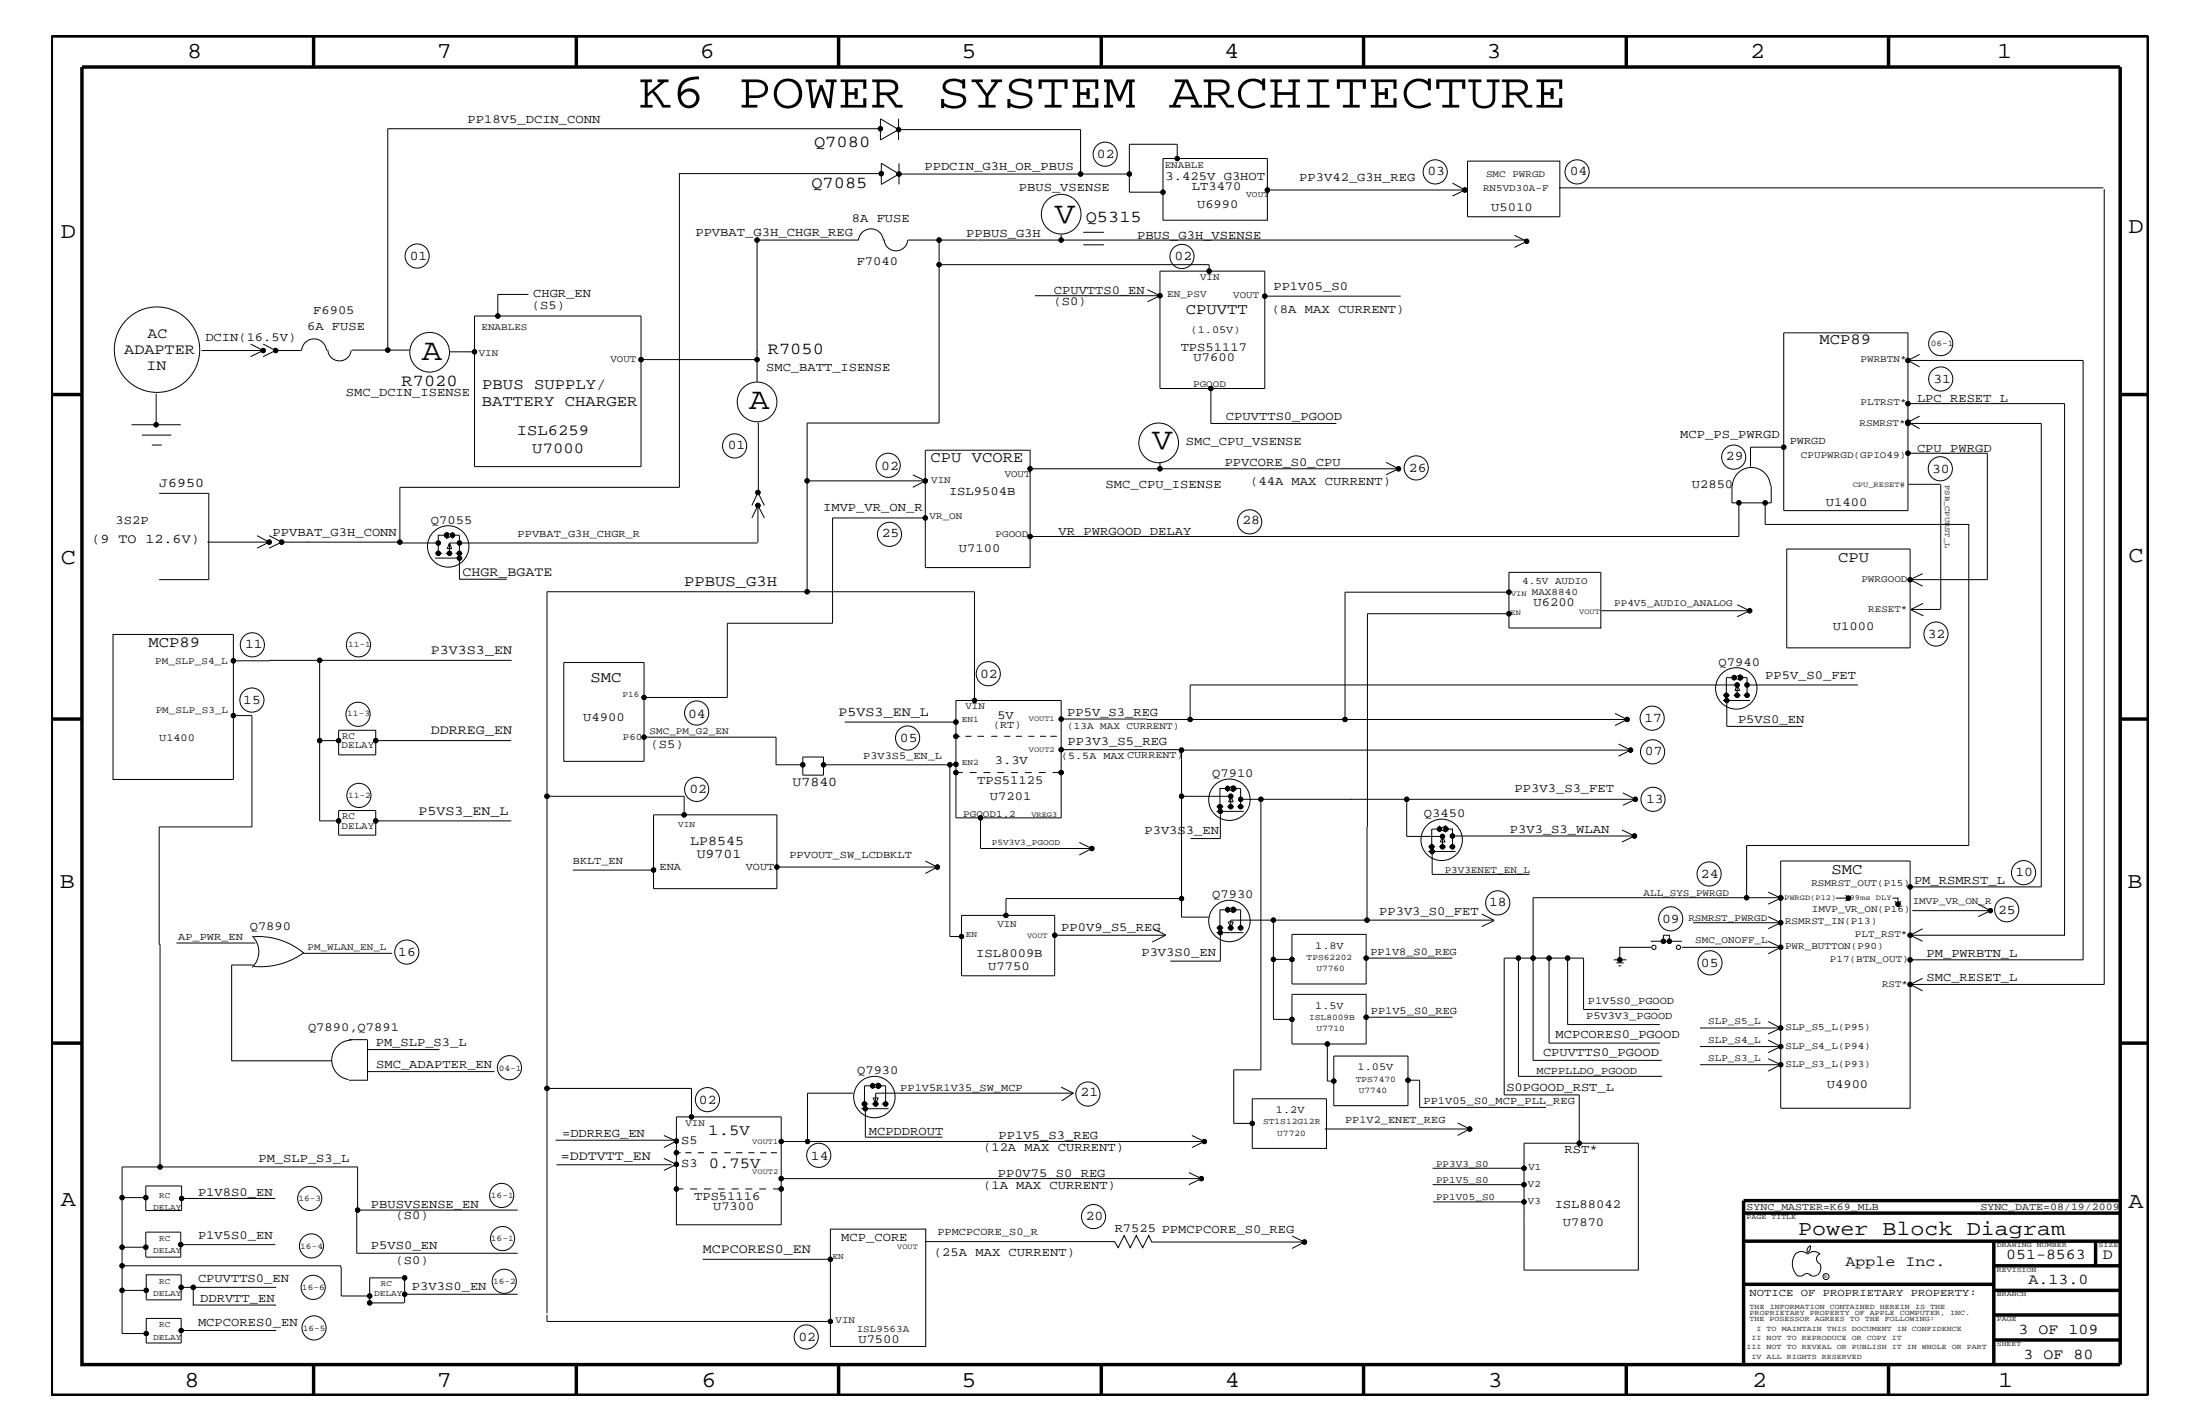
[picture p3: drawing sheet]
<svg xmlns="http://www.w3.org/2000/svg" width="432mm" height="279mm" viewBox="0 0 432 279" stroke-linecap="round" stroke-linejoin="round" font-family="sans-serif">
<g fill="none" stroke="#000" stroke-width=".68" stroke-linecap="butt">
<path d="M10.1 7.1h411.5v266.7h-411.5zM16.1 13.2h400v254.5h-400zM61.6 7.1v6.1M113.1 7.1v6.1M164.6 7.1v6.1M216.2 7.1v6.1M267.6 7.1v6.1M319.2 7.1v6.1M370.7 7.1v6.1M10.1 77.4h6M416.1 77.4h5.5M10.1 141.1h6"/>
<path d="M416.1 141.1h5.5M10.1 204.7h6M416.1 204.7h5.5M342.2 238h73.9M416.1 235.6h-73.9v32.1M342.2 243.5h73.9M342.2 252h49.1M391.3 243.5v24.2M391.3 258h24.8M391.3 253.2h24.8M391.3 248.4h24.8M411.3 243.5v4.9"/>
<path d="M61.6 267.7v6.1M113.1 267.7v6.1M164.6 267.7v6.1M216.2 268v5.8M267.6 267.7v6.1M319.2 267.7v6.1M370.7 267.7v6.1M391.3 262.9h24.8"/>
</g>
<g fill="none" stroke="#000" stroke-width=".2">
<path d="M133.4 34.1v61.5h-54.9v10.8h-18M172.8 25.3v2.2l3.6-2.1M173 32l3.4 2.1-3.4 2.1zM173 34.1h-39.7M176.4 23.3v2.1h35.7v8.7h9.6M176.4 25.4l-3.6-2.1v2h-96.7v43.4h-7M176.4 25.4v2.1M176.4 32v2.1h35.8M176.4 34.1v2.1M228.3 31.1h20.5v12.1h-20.5zM231.1 31.1v-2.8h-9.4v9.4h6.6M248.8 37.3h38.7l-2.4 1.2"/>
<path d="M285.1 35.9l2.4 1.3M288 31.6h18.2v10.9h-18.2zM306 36.9h106.8M413 37.1v156.1h-38.1M103.7 57.8h-6v4.2M168.5 47.1h-19.9v27.8M168.5 47.1a2.46 2.46 0 0 1 2.5-2.2 2.46 2.46 0 0 1 2.4 2.3M173.6 47a2.29 2.29 0 0 0 2.2 2.2 2.29 2.29 0 0 0 2.3-2.1M178.1 47.1h13.7M184.3 51.9h53v1.3M184.3 47.1v35.9h-25.9v33.1M203.1 58h24.6"/>
<path d="M208.3 46v1.1M212.6 45.6h4.1M212.6 48h4.1M225.2 56.8l2.5 1.2M227.7 53.2h20.5v23h-20.5zM227.7 58l-2.5 1.2M248.2 58.1h26.7M297.3 46.2l2.3 1.2v-.3h-107.7M299.6 47.4l-2.3 1.1M30.6 77.2v6.1h4.9M39.5 68.8h12.1M49.2 67.5l2.4 1.3"/>
<path d="M51.6 68.8l-2.4 1.2M51.6 67.5l2.5 1.3-2.5 1.2M53.9 68.8h5.3M59.2 68.7a2.46 2.46 0 0 1 2.5-2.2 2.46 2.46 0 0 1 2.4 2.3M64.3 68.6a2.29 2.29 0 0 0 2.3 2.2 2.29 2.29 0 0 0 2.3-2.1M76.1 68.7h4.2M88.3 69h4.8M125.8 70.6v-8.6h-32.7v29.6h32.7v-21h22.8M148.7 68.8l-.1 .1M237.7 76.2v6.9h24.6M374.5 70.7h34.4v117.6h-34v4.9M374.5 79.2h30.7v104.3h-30.3"/>
<path d="M374.5 70.7l2.3 1.3M374.5 70.7v12.4M376.8 69.5l-2.3 1.2v-5.4h-24.4v34.9h24.4v-11.3M25.8 83.3h4.8M27.9 85.4h5.7M29.8 87.3h2M31.2 96.8h9.8v16.9h-9.8M148.7 83h.1v13.6l-1.2 2.6M148.8 99.2v7.3M148.8 99.2l1.2 2.4M148.8 99.2l-1.2 2.4M148.8 96.6l1.2 2.6"/>
<path d="M158.4 94.3h23.2M179.2 93.2l2.4 1.1M181.6 94.3l-2.4 1.3M202.2 92v19.4h-20.6v-23.1h20.6v3.7h25.5M227.7 90.7v1.3M227.7 92h46.8M272 90.7l2.5 1.3M274.5 92l-2.5 1.2M339.9 95.3v3.4h6.6M340 95.3a3.7 3.7 0 0 1 3.7-3.6 3.7 3.7 0 0 1 3.8 3.6M341.3 98.7v6.6h-139.1M347.6 95.3v3.4h-1.1v4.2h39.9v63h-43.6v10.2"/>
<path d="M350.1 87.7h-6.5v3.9M374.5 83.1v5.8h15.6v24.8h-15.2v-6h-24.2v19.4h24.2v-13.4M374.5 83.1h26.1v90.9h-25.7M374.6 95h6.2M376.8 81.6l-2.3 1.2 2.3 1.3M380.9 95v24.6M40.7 106.4h12.1M50.5 105.1l2.3 1.3M52.8 105.1l2.5 1.3-2.5 1.2M52.8 106.4l-2.3 1.2M55.1 106.4h5.4M60.5 106.3v.1"/>
<path d="M78.5 106.4v.1h7.5v2.1M85.4 108.6h1.4M85.4 109.5h5.4M87.5 108.6h1.3M87.6 105v-.6l1.2 .6v.7M87.7 107.6h1M88.2 106.5h60.5M88.2 106.5v2.1M88.2 106.5l-.4 1.1M88.2 106.5l.4 1.1M88.8 105l-1.2 .7v-.7h-1.6v1.5M88.8 104.4v.6"/>
<path d="M88.8 105h1.4v3.6M89.4 108.6h1.4M90.2 109.5v4.2h9.3M181.6 101.6h-18.2v20.7h-20.7v14.5h-16.3v-6.8h-15.7v19.4h15.7v-4.8h25.9v5.5h5.3M296.2 116.2h-32.2v25h55.4M314.3 119.8h29.1M341 118.6l2.4 1.2M343.4 119.8l-2.4 1.2M375.1 119.7l2.4 1.1M377.4 112.6l-2.5 1.1 2.5 1.3M377.4 118.4l-2.3 1.2h5.7M22.2 124.5h23.6v28.4h-23.6z"/>
<path d="M62.7 129.6l-16.9 .1M100.4 129.6h-37.7v15.7M126.4 136.8v7.8M191.3 137.4v-21.3h-83.9v97.5M296.2 120.4v-8.1h18v10.9h-18v-2.8h-27.8l-.1 60.1h24.8M317 140l2.4 1.2M338.2 137.4h.7v5.1h14.8M338.8 136.4h.7M338.9 137.4h4.6M340.3 136.4h1.3M340.4 133l1.2 .5v-.5h1.3v1.4M340.4 132.4v1.1"/>
<path d="M341 134.4l.5 1.1h-1zM341 136.4v-2h-107.4v6.8h30.4M341.6 133v-.6l-1.2 .6h-1.6v3.4h-.6M342.2 136.4h1.3M364.7 134.4h-21.8v2M45.8 140.4h3.6v21.8h-18.2v23.1h.2v43.7h38.8v8.4M66.5 143.3h7.2v4.8h-7.2zM66.5 145.3h-3.8v15.8h3.8M66.5 159h7.2v4.9h-7.2zM73.7 145.3h26.6M107.4 156.2h26.9v3.7M157.6 148.5h4v3.6h-4z"/>
<path d="M161.6 150.1h24.8M165.8 141.7h21.8M188.5 144.5h-.9v5.5M189.5 144.5h1.2M191.9 144.5h1.2M194.6 144.5h1.1M197.1 144.5h1.2M199.4 144.5h1.2M201.8 144.5h1.2M204.1 144.5h1.2M206.2 144.5h1.2M208.3 141.1v-3.7h-20.7v7.1"/>
<path d="M231.9 156.2h9.7v2.1M231.9 147.2h88.1M233.6 141.2l-25.3-.1v6M238.8 158.3h1.3M238.8 159.2h5.3M239.5 159.2v5.3h-5.8M240.9 158.3h1.2M241 154.1v.6h-1.6v3.6M241 154.7v.7M241 154.7l1.1-.6v1.3zM241.6 156.2l.5 1.1h-1zM242.1 154.7h1.4v3.6"/>
<path d="M242.8 158.3h1.3M243.5 156.8h77.5M247.5 156.8v53.1h-5.4v10.5h3.7M265.3 156.7l-.1 .1M276.1 156.8v7.3h7v2M317.7 146l2.3 1.2-2.3 1.2M318.5 155.6l2.5 1.2-2.5 1.2M319.4 141.2l-2.4 1.2M73.7 161.1h26.6M112.4 170.7h15.9M152.5 170.1v-10.2h-24.2v14.5h24.2v-4.3h31.5M181.6 168.9l2.4 1.2"/>
<path d="M184 170.1l-2.4 1.3M188.7 179.6h18.3v11.9h-18.3zM192.4 160.5v6h21.9M211.8 165.3l2.5 1.2M214.3 166.5l-2.5 1.3M231.9 176.3h-34.5v3.3M237.2 179.9h-5.3v-32.8h-23.6v13.4h-20.7v-10.5h-1.2v33.8h2.3M241 178.5l1.1 .6v-.6h1.4v3.6M241 177.9v1.2M242.1 178.5v-.6l-1.1 .6h-1.6v3.6M280.3 166.1h1.4M280.3 167.1h5.4"/>
<path d="M281.1 167.1v4.5h19.1M282.4 166.1h1.4M282.5 162.7l1.3 .6v-.6h1.3v1.3h35.7M282.5 162v1.3M283.1 164.1l.5 1.1h-.9zM283.8 162.7v-.7l-1.3 .7h-1.5v3.4M284.4 166.1h1.3M285.1 164v2.1M290.8 179.4l2.4 1.1M318.3 162.8l2.5 1.2M320.8 164l-2.5 1.2M328.3 176.1l-.1 .1"/>
<path d="M342.8 176.1h6.7l-2.5 1.3M342.8 176.1h-41.9v32h25.2M347 175l2.5 1.2v4.8M347 179.9l2.5 1.1M349.5 176.1v-7.2h25.4v14.6M360.3 176.2h2.5M362.2 175.6l.6 .6-.6 .6M371.4 176.2h1.1v1.2M371.9 176.8l.6 .6 .6-.6M375.3 178.7h15.4M388.3 177.4l2.4 1.3M390.7 178.7l-2.4 1.2"/>
<path d="M34.6 185h15.5M49.5 183.7a4.3 4.3 0 0 1 0 6.1M49.8 183.8a13.8 13.8 0 0 1 9.8 3.2M49.8 189.3h-4.3v18.8h19.6M59.5 187.1h17.5M59.6 186.9a14.5 14.5 0 0 1-9.7 2.7M226.4 182.2l2.5 1.3h-21.9M228.6 183.6l-2.5 1.3M238.8 182.1h1.3M238.8 183h5.3M239.5 183v5.6h-9.8M240.9 182.1h1.2"/>
<path d="M241 180.9l.6 1.1M241.1 180.9h1l-.5 1.1M242.8 182.1h1.3M249.9 180.5v19.5h3.7M249.9 188.2h3.7M253.6 183.3h14.5v9.8h-14.5zM253.6 195.1h14.5v9.7h-14.5zM268.1 199.6h17M268.1 188h17M268.3 180.5h-26.7v1.6M293.3 180.6l-2.5 1.2M298 188v23.2h28.2"/>
<path d="M304 188v16.7h21.8M307.7 188v13h18.1M317.2 188.9h1.5M317.7 189.5h.5M317.9 188.3h1.3M324 185.9h-6.1v2.4h-1.2M324 184.7h2.5v-1.2h1.2v1.2M325.7 198.1h-14.9v-10.1h-15.6v26.8h14.8v9.5M326.5 184.7h3.6M330.1 185.9h19.4M332.3 181h17.2M347 184.7l2.5 1.2"/>
<path d="M349.5 181v20.7M349.5 185.9l-2.5 1.2M349.5 181l-2.5 1.2M377.4 194.4l-2.5-1.2v24.3h-25.4v-8.6M377.4 184.7l-2.5-1.2v4.8M377.4 192l-2.5 1.2M377.4 182.2l-2.5 1.3M68.5 204h3.6M69 204.1a3.9 3.9 0 0 0-3.9 3.6 3.9 3.9 0 0 0 3.3 4.1M72.1 204.1v7.8h-3.6M72.1 210.3h24.9M72.2 205.9h14.1"/>
<path d="M135.7 219.1v-5.5h-28.3v44.1M167.5 214.5h-9v9.5h77.9M169.1 216.6h1.3M169.1 217.5h5.3M169.8 217.5v5.6h15.2M171.1 216.6l.8 .1M171.3 212.5v.5l1.2-.5v.5h1.3v3.6M171.3 213l1.2 .6v-.6M171.3 213v.6M171.3 213h-1.6v3.6M171.4 215.4h1l-.5 1.1zM173.1 216.6h1.3"/>
<path d="M208.3 213.3l2.4 1.2-2.3 1.5M210.7 214.5h-38.8v2.1h.6M245.8 215.6h14.6v9.7h-14.6zM260.5 204.8v7.3h1.3M261.8 207.2h14.6v9.7h-14.6zM276.4 211.9h2.2v5.4h24.8M333.7 205.3h15.8M333.7 201.7h15.8M333.7 208.9h15.8M347 200.4l2.5 1.3v3.6M347 204.1l2.5 1.2M349.5 205.3v3.6l-2.5-1.2"/>
<path d="M349.5 205.3l-2.5 1.2M349.5 201.7l-2.5 1.2M349.5 208.9l-2.5 1.3M24 235v9.7h4.6M28.6 232.7h7v4.8h-7zM31.4 229h-7.4v6h4.6M35.6 235.1h18.4M101.6 237.4h-31.6v8.5h31.6M109.1 223.7h23.5M109.2 228.5h22.6M130.3 229.6l2.5-1.1v11.8h20.5v-9h82.5M130.3 225.2l2.5-1.3v2.3"/>
<path d="M130.3 222.8l2.5 1.1v-4.8h20.5v12.2M133.6 226.2h-.8v2.3l-2.5-1.2M134.5 226.2h1.2M137 226.2h1.2M139.6 226.2h1.2M142.2 226.2h1.2M144.4 226.2h1.3M146.9 226.2h1.2M149.2 226.2h1.3M151.3 226.2h1.2M153.3 224h5.2M233.3 230.1l2.5 1.2"/>
<path d="M233.9 222.8l2.5 1.2M235.8 231.3l-2.5 1.1M236.4 224l-2.5 1.2M260 221.5h28.5M281.2 229.2h17.9v3.2M281.2 232.4h17.9M281.3 235.8h17.8M286.1 220.3l2.4 1.2-2.4 1.3M299.1 229.2v-4.9h22.5v24.9h-22.5v-16.8M299.2 232.4h-.1M24 248.4v4.8h4.7v1.8h6.9v-2.4h18.6M24 248.4h42.9l.1 5.9h5.6"/>
<path d="M24 253.2v8.4h4.7M24 244.7v3.7M28.6 241.8h6.9v4.9h-6.9zM28.7 258.7h6.9v4.8h-6.9zM35.5 244.2h18.5M35.6 252.6v-2.5h-6.9v3.1M37.9 252.6v3.5h16.1v.1M72.5 255.6h6.8M79.4 250.7v4.9M79.4 253.9h22.2M79.4 250.7h-6.8v4.9M79.5 250.6l-.1 .1"/>
<path d="M107.4 258v1.3h55.6M137.9 247.1h25.1M163 241.2h18.7v23h-18.7zM181.6 243.6h37.2l.7 1.2 1.1-2.4 1.2 2.4 1.2-2.4 1.3 2.4 1.2-2.4 .6 1.3h29.9M253.6 242.5l2.4 1.2-2.4 1.3M352.3 246.1a1.69 1.69 0 0 1 2.5 0M352.4 246a3.3 3.3 0 0 0 .2 4.1M352.6 250.2l.7 .2 .7-.2M354 250.2l.7-.3 .7 .3M354.8 246.1a1.69 1.69 0 0 1 2.4 0M355.2 250.2l.7 .2 .7-.2M355.3 244.4v.3a1.18 1.18 0 0 1-.6 1.1"/>
<path d="M355.4 244.4a.99 .99 0 0 0-.6 1.4M357.2 246a1.04 1.04 0 0 0-.7 1 1.04 1.04 0 0 0 .7 1M357.3 248l.1 .7a2.11 2.11 0 0 1-.6 1.5M35.6 261.1h18.6"/>
<circle cx="172.8" cy="25.3" r=".42"/>
<circle cx="173" cy="34.1" r=".42"/>
<circle cx="176.4" cy="25.4" r=".42"/>
<circle cx="176.4" cy="34.1" r=".42"/>
<circle cx="212.1" cy="34.1" r=".42"/>
<circle cx="216.9" cy="30.3" r="2.37"/>
<circle cx="221.7" cy="34.1" r=".42"/>
<circle cx="228.3" cy="37.7" r=".42"/>
<circle cx="231.1" cy="31.1" r=".42"/>
<circle cx="248.8" cy="37.3" r=".42"/>
<circle cx="281.7" cy="33.7" r="2.37"/>
<circle cx="287.5" cy="37.3" r=".42"/>
<circle cx="309.5" cy="33.7" r="2.37"/>
<circle cx="81.9" cy="50.2" r="2.37"/>
<circle cx="148.6" cy="47.1" r=".42"/>
<circle cx="184.3" cy="47.1" r=".42"/>
<circle cx="184.3" cy="51.9" r=".42"/>
<circle cx="208.3" cy="42" r="3.9"/>
<circle cx="208.3" cy="47.1" r=".42"/>
<circle cx="227.7" cy="58" r=".42"/>
<circle cx="232" cy="50.3" r="2.37"/>
<circle cx="237.3" cy="53.2" r=".42"/>
<circle cx="248.2" cy="58.1" r=".42"/>
<circle cx="299.6" cy="47.4" r=".42"/>
<circle cx="30.8" cy="68.6" r="8.4"/>
<circle cx="51.6" cy="68.8" r=".42"/>
<circle cx="54.1" cy="68.8" r=".42"/>
<circle cx="76.1" cy="68.7" r=".42"/>
<circle cx="84.3" cy="69.1" r="3.9"/>
<circle cx="93.1" cy="69" r=".42"/>
<circle cx="97.7" cy="62" r=".42"/>
<circle cx="125.8" cy="70.6" r=".42"/>
<circle cx="148.6" cy="78.9" r="3.9"/>
<circle cx="148.6" cy="70.6" r=".42"/>
<circle cx="237.7" cy="76.2" r=".42"/>
<circle cx="374.5" cy="70.7" r=".42"/>
<circle cx="374.5" cy="79.2" r=".42"/>
<circle cx="380.9" cy="74.4" r="2.37"/>
<circle cx="380.9" cy="67.4" r="2.37"/>
<circle cx="30.6" cy="83.3" r=".42"/>
<circle cx="144.2" cy="87.5" r="2.37"/>
<circle cx="148.8" cy="99.2" r=".42"/>
<circle cx="148.8" cy="96.6" r=".42"/>
<circle cx="158.4" cy="94.3" r=".42"/>
<circle cx="174.3" cy="91.3" r="2.37"/>
<circle cx="181.6" cy="94.3" r=".42"/>
<circle cx="202.2" cy="92" r=".42"/>
<circle cx="227.4" cy="86.9" r="3.9"/>
<circle cx="227.7" cy="92" r=".42"/>
<circle cx="274.5" cy="92" r=".42"/>
<circle cx="278" cy="91.8" r="2.37"/>
<circle cx="340.3" cy="89.7" r="2.37"/>
<circle cx="341.3" cy="98.7" r=".42"/>
<circle cx="346.5" cy="98.7" r=".42"/>
<circle cx="350.1" cy="87.7" r=".42"/>
<circle cx="374.5" cy="83.1" r=".42"/>
<circle cx="374.5" cy="88.9" r=".42"/>
<circle cx="374.5" cy="82.8" r=".42"/>
<circle cx="380.8" cy="92" r="2.37"/>
<circle cx="52.8" cy="106.4" r=".42"/>
<circle cx="55.3" cy="106.4" r=".42"/>
<circle cx="78.5" cy="106.4" r=".42"/>
<circle cx="86" cy="108.6" r=".42"/>
<circle cx="86" cy="106.5" r=".42"/>
<circle cx="87.6" cy="105" r=".42"/>
<circle cx="88" cy="107.2" r="4.1"/>
<circle cx="88.2" cy="108.6" r=".42"/>
<circle cx="88.8" cy="105" r=".42"/>
<circle cx="90.2" cy="106.5" r=".42"/>
<circle cx="90.2" cy="108.6" r=".42"/>
<circle cx="90.2" cy="109.5" r=".42"/>
<circle cx="158.4" cy="116.1" r=".42"/>
<circle cx="174.6" cy="104.8" r="2.37"/>
<circle cx="181.6" cy="101.6" r=".42"/>
<circle cx="202.2" cy="105.3" r=".42"/>
<circle cx="245.3" cy="102.4" r="2.37"/>
<circle cx="296.2" cy="116.2" r=".42"/>
<circle cx="343.4" cy="119.8" r=".42"/>
<circle cx="374.9" cy="113.7" r=".42"/>
<circle cx="45.8" cy="129.7" r=".42"/>
<circle cx="49.4" cy="137.4" r="2.37"/>
<circle cx="49.5" cy="126.5" r="2.37"/>
<circle cx="62.7" cy="129.6" r=".42"/>
<circle cx="70.4" cy="126.5" r="2.37"/>
<circle cx="126.4" cy="136.8" r=".42"/>
<circle cx="136.7" cy="139.9" r="2.37"/>
<circle cx="191.3" cy="137.4" r=".42"/>
<circle cx="194" cy="132.2" r="2.37"/>
<circle cx="296.2" cy="120.4" r=".42"/>
<circle cx="338.8" cy="136.4" r=".42"/>
<circle cx="338.9" cy="137.4" r=".42"/>
<circle cx="340.4" cy="133" r=".42"/>
<circle cx="340.8" cy="135.1" r="4.1"/>
<circle cx="341" cy="136.4" r=".42"/>
<circle cx="341" cy="134.4" r=".42"/>
<circle cx="341.6" cy="133" r=".42"/>
<circle cx="342.9" cy="136.4" r=".42"/>
<circle cx="342.9" cy="134.4" r=".42"/>
<circle cx="380" cy="124.4" r="2.37"/>
<circle cx="45.8" cy="140.4" r=".42"/>
<circle cx="62.7" cy="145.3" r=".42"/>
<circle cx="66.5" cy="145.3" r=".42"/>
<circle cx="70.3" cy="140.2" r="2.37"/>
<circle cx="70.4" cy="156.1" r="2.37"/>
<circle cx="73.7" cy="145.3" r=".42"/>
<circle cx="107.4" cy="156.2" r=".42"/>
<circle cx="126.4" cy="144.6" r=".42"/>
<circle cx="134.3" cy="159.9" r=".42"/>
<circle cx="136.7" cy="154.9" r="2.37"/>
<circle cx="157.6" cy="150.1" r=".42"/>
<circle cx="161.6" cy="150.1" r=".42"/>
<circle cx="178.1" cy="144.8" r="2.37"/>
<circle cx="186.4" cy="150.1" r=".42"/>
<circle cx="187.6" cy="144.5" r=".42"/>
<circle cx="187.6" cy="151.6" r=".42"/>
<circle cx="187.6" cy="150" r=".42"/>
<circle cx="187.6" cy="141.7" r=".42"/>
<circle cx="208.3" cy="141.1" r=".42"/>
<circle cx="208.3" cy="147.1" r=".42"/>
<circle cx="208.3" cy="151.6" r=".42"/>
<circle cx="231.9" cy="156.2" r=".42"/>
<circle cx="231.9" cy="147.2" r=".42"/>
<circle cx="233.6" cy="141.2" r=".42"/>
<circle cx="239.4" cy="158.3" r=".42"/>
<circle cx="239.5" cy="159.2" r=".42"/>
<circle cx="241" cy="154.7" r=".42"/>
<circle cx="241.3" cy="156.9" r="4.1"/>
<circle cx="241.6" cy="158.3" r=".42"/>
<circle cx="241.6" cy="156.2" r=".42"/>
<circle cx="242.1" cy="154.7" r=".42"/>
<circle cx="243.5" cy="156.8" r=".42"/>
<circle cx="243.5" cy="158.3" r=".42"/>
<circle cx="247.5" cy="156.8" r=".42"/>
<circle cx="264" cy="141.2" r=".42"/>
<circle cx="276.1" cy="156.8" r=".42"/>
<circle cx="319.4" cy="141.2" r=".42"/>
<circle cx="320" cy="147.2" r=".42"/>
<circle cx="321" cy="156.8" r=".42"/>
<circle cx="324.3" cy="140.9" r="2.37"/>
<circle cx="324.4" cy="147.5" r="2.37"/>
<circle cx="324.4" cy="156.8" r="2.37"/>
<circle cx="66.5" cy="161.1" r=".42"/>
<circle cx="73.7" cy="161.1" r=".42"/>
<circle cx="128.3" cy="170.7" r=".42"/>
<circle cx="152.5" cy="170.1" r=".42"/>
<circle cx="184" cy="170.1" r=".42"/>
<circle cx="192.4" cy="160.5" r=".42"/>
<circle cx="197.4" cy="179.6" r=".42"/>
<circle cx="214.3" cy="166.5" r=".42"/>
<circle cx="231.9" cy="176.3" r=".42"/>
<circle cx="241" cy="178.5" r=".42"/>
<circle cx="242.1" cy="178.5" r=".42"/>
<circle cx="281" cy="166.1" r=".42"/>
<circle cx="281.1" cy="167.1" r=".42"/>
<circle cx="282.5" cy="162.7" r=".42"/>
<circle cx="283" cy="164.8" r="4.1"/>
<circle cx="283.1" cy="166.1" r=".42"/>
<circle cx="283.1" cy="164.1" r=".42"/>
<circle cx="283.8" cy="162.7" r=".42"/>
<circle cx="285.1" cy="166.1" r=".42"/>
<circle cx="285.1" cy="164" r=".42"/>
<circle cx="294" cy="177.2" r="2.37"/>
<circle cx="320.8" cy="164" r=".42"/>
<circle cx="335.4" cy="171.5" r="2.37"/>
<circle cx="342.8" cy="176.1" r=".42"/>
<circle cx="349.5" cy="176.2" r=".42"/>
<circle cx="349.5" cy="176.1" r=".42"/>
<circle cx="362.8" cy="176.2" r=".42"/>
<circle cx="372.5" cy="177.4" r=".42"/>
<circle cx="374.9" cy="174" r=".42"/>
<circle cx="390.7" cy="178.7" r=".42"/>
<circle cx="393.9" cy="178.5" r="2.37"/>
<circle cx="397.2" cy="171.2" r="2.37"/>
<circle cx="79.8" cy="186.8" r="2.37"/>
<circle cx="188.7" cy="183.8" r=".42"/>
<circle cx="207" cy="183.5" r=".42"/>
<circle cx="239.4" cy="182.1" r=".42"/>
<circle cx="239.5" cy="183" r=".42"/>
<circle cx="241.3" cy="180.7" r="4.1"/>
<circle cx="241.6" cy="182.1" r=".42"/>
<circle cx="243.5" cy="182.1" r=".42"/>
<circle cx="249.9" cy="180.5" r=".42"/>
<circle cx="249.9" cy="188.2" r=".42"/>
<circle cx="253.6" cy="188.2" r=".42"/>
<circle cx="268.1" cy="188" r=".42"/>
<circle cx="268.1" cy="199.6" r=".42"/>
<circle cx="268.3" cy="180.5" r=".42"/>
<circle cx="298" cy="188" r=".42"/>
<circle cx="300.9" cy="188" r=".42"/>
<circle cx="304" cy="188" r=".42"/>
<circle cx="307.7" cy="188" r=".42"/>
<circle cx="317.9" cy="188.3" r=".42"/>
<circle cx="324.6" cy="185.9" r=".42"/>
<circle cx="326.5" cy="184.7" r=".42"/>
<circle cx="327.7" cy="184.7" r=".42"/>
<circle cx="327.9" cy="180.3" r="2.37"/>
<circle cx="329.4" cy="185.9" r=".42"/>
<circle cx="335.6" cy="188.9" r="2.37"/>
<circle cx="349.5" cy="185.9" r=".42"/>
<circle cx="349.5" cy="181" r=".42"/>
<circle cx="374.9" cy="188.3" r=".42"/>
<circle cx="374.9" cy="193.2" r=".42"/>
<circle cx="374.9" cy="183.5" r=".42"/>
<circle cx="100" cy="209.5" r="2.37"/>
<circle cx="107.4" cy="213.6" r=".42"/>
<circle cx="135.7" cy="219.1" r=".42"/>
<circle cx="138.9" cy="215.8" r="2.37"/>
<circle cx="169.7" cy="216.6" r=".42"/>
<circle cx="169.8" cy="217.5" r=".42"/>
<circle cx="171.3" cy="213" r=".42"/>
<circle cx="171.6" cy="215.3" r="4.1"/>
<circle cx="171.9" cy="216.6" r=".42"/>
<circle cx="172.5" cy="213" r=".42"/>
<circle cx="173.8" cy="216.6" r=".42"/>
<circle cx="213.5" cy="214.7" r="2.37"/>
<circle cx="253.6" cy="200" r=".42"/>
<circle cx="260.5" cy="204.8" r=".42"/>
<circle cx="261.8" cy="212.1" r=".42"/>
<circle cx="276.4" cy="211.9" r=".42"/>
<circle cx="349.5" cy="201.7" r=".42"/>
<circle cx="349.5" cy="205.3" r=".42"/>
<circle cx="349.5" cy="208.9" r=".42"/>
<circle cx="24" cy="235" r=".42"/>
<circle cx="28.6" cy="235" r=".42"/>
<circle cx="31.4" cy="229" r=".42"/>
<circle cx="35.6" cy="235.1" r=".42"/>
<circle cx="60.8" cy="235.1" r="2.37"/>
<circle cx="70.2" cy="237.4" r=".42"/>
<circle cx="98.5" cy="234.6" r="2.37"/>
<circle cx="132.8" cy="226.2" r=".42"/>
<circle cx="132.8" cy="233.3" r=".42"/>
<circle cx="132.8" cy="228.5" r=".42"/>
<circle cx="132.8" cy="223.9" r=".42"/>
<circle cx="153.3" cy="231.3" r=".42"/>
<circle cx="153.3" cy="233.3" r=".42"/>
<circle cx="153.3" cy="224" r=".42"/>
<circle cx="158.5" cy="224" r=".42"/>
<circle cx="160.7" cy="226.7" r="2.37"/>
<circle cx="214.6" cy="238.7" r="2.37"/>
<circle cx="235.8" cy="231.3" r=".42"/>
<circle cx="236.4" cy="224" r=".42"/>
<circle cx="245.8" cy="220.4" r=".42"/>
<circle cx="288.5" cy="221.5" r=".42"/>
<circle cx="299.1" cy="232.4" r=".42"/>
<circle cx="299.1" cy="235.8" r=".42"/>
<circle cx="299.1" cy="229.2" r=".42"/>
<circle cx="310" cy="224.3" r=".42"/>
<circle cx="24" cy="244.7" r=".42"/>
<circle cx="24" cy="248.4" r=".42"/>
<circle cx="24" cy="253.2" r=".42"/>
<circle cx="28.6" cy="244.7" r=".42"/>
<circle cx="28.7" cy="253.2" r=".42"/>
<circle cx="35.5" cy="244.2" r=".42"/>
<circle cx="35.6" cy="252.6" r=".42"/>
<circle cx="37.9" cy="252.6" r=".42"/>
<circle cx="61.1" cy="244.5" r="2.37"/>
<circle cx="61.5" cy="252.6" r="2.37"/>
<circle cx="72.6" cy="254.3" r=".42"/>
<circle cx="72.6" cy="255.6" r=".42"/>
<circle cx="79.4" cy="250.7" r=".42"/>
<circle cx="79.4" cy="253.9" r=".42"/>
<circle cx="98.6" cy="243" r="2.37"/>
<circle cx="99" cy="251.4" r="2.37"/>
<circle cx="163" cy="247.1" r=".42"/>
<circle cx="163" cy="259.3" r=".42"/>
<circle cx="256" cy="243.7" r=".42"/>
<circle cx="358.4" cy="250.5" r=".59"/>
<circle cx="28.7" cy="261.6" r=".42"/>
<circle cx="35.6" cy="261.1" r=".42"/>
<circle cx="61.6" cy="260.5" r="2.37"/>
<circle cx="158.2" cy="262.3" r="2.37"/>
</g>
<path d="M187.6 151.6h20.7M132.8 233.3h20.5" fill="none" stroke="#000" stroke-width=".2" stroke-dasharray="1.4 1.4" stroke-linecap="butt"/>
<g fill="#000">
<circle cx="172.8" cy="25.3" r=".42"/>
<circle cx="173" cy="34.1" r=".42"/>
<circle cx="176.4" cy="25.4" r=".42"/>
<circle cx="176.4" cy="34.1" r=".42"/>
<circle cx="212.1" cy="34.1" r=".42"/>
<circle cx="221.7" cy="34.1" r=".42"/>
<circle cx="228.3" cy="37.7" r=".42"/>
<circle cx="231.1" cy="31.1" r=".42"/>
<circle cx="248.8" cy="37.3" r=".42"/>
<circle cx="287.5" cy="37.3" r=".42"/>
<circle cx="148.6" cy="47.1" r=".42"/>
<circle cx="184.3" cy="47.1" r=".42"/>
<circle cx="184.3" cy="51.9" r=".42"/>
<circle cx="208.3" cy="47.1" r=".42"/>
<circle cx="227.7" cy="58" r=".42"/>
<circle cx="237.3" cy="53.2" r=".42"/>
<circle cx="248.2" cy="58.1" r=".42"/>
<circle cx="299.6" cy="47.4" r=".42"/>
<circle cx="51.6" cy="68.8" r=".42"/>
<circle cx="54.1" cy="68.8" r=".42"/>
<circle cx="76.1" cy="68.7" r=".42"/>
<circle cx="93.1" cy="69" r=".42"/>
<circle cx="97.7" cy="62" r=".42"/>
<circle cx="125.8" cy="70.6" r=".42"/>
<circle cx="148.6" cy="70.6" r=".42"/>
<circle cx="237.7" cy="76.2" r=".42"/>
<circle cx="374.5" cy="70.7" r=".42"/>
<circle cx="374.5" cy="79.2" r=".42"/>
<circle cx="30.6" cy="83.3" r=".42"/>
<circle cx="148.8" cy="99.2" r=".42"/>
<circle cx="148.8" cy="96.6" r=".42"/>
<circle cx="158.4" cy="94.3" r=".42"/>
<circle cx="181.6" cy="94.3" r=".42"/>
<circle cx="202.2" cy="92" r=".42"/>
<circle cx="227.7" cy="92" r=".42"/>
<circle cx="274.5" cy="92" r=".42"/>
<circle cx="341.3" cy="98.7" r=".42"/>
<circle cx="346.5" cy="98.7" r=".42"/>
<circle cx="350.1" cy="87.7" r=".42"/>
<circle cx="374.5" cy="83.1" r=".42"/>
<circle cx="374.5" cy="88.9" r=".42"/>
<circle cx="374.5" cy="82.8" r=".42"/>
<circle cx="52.8" cy="106.4" r=".42"/>
<circle cx="55.3" cy="106.4" r=".42"/>
<circle cx="78.5" cy="106.4" r=".42"/>
<circle cx="86" cy="108.6" r=".42"/>
<circle cx="86" cy="106.5" r=".42"/>
<circle cx="87.6" cy="105" r=".42"/>
<circle cx="88.2" cy="108.6" r=".42"/>
<circle cx="88.8" cy="105" r=".42"/>
<circle cx="90.2" cy="106.5" r=".42"/>
<circle cx="90.2" cy="108.6" r=".42"/>
<circle cx="90.2" cy="109.5" r=".42"/>
<circle cx="158.4" cy="116.1" r=".42"/>
<circle cx="181.6" cy="101.6" r=".42"/>
<circle cx="202.2" cy="105.3" r=".42"/>
<circle cx="296.2" cy="116.2" r=".42"/>
<circle cx="343.4" cy="119.8" r=".42"/>
<circle cx="374.9" cy="113.7" r=".42"/>
<circle cx="45.8" cy="129.7" r=".42"/>
<circle cx="62.7" cy="129.6" r=".42"/>
<circle cx="126.4" cy="136.8" r=".42"/>
<circle cx="191.3" cy="137.4" r=".42"/>
<circle cx="296.2" cy="120.4" r=".42"/>
<circle cx="338.8" cy="136.4" r=".42"/>
<circle cx="338.9" cy="137.4" r=".42"/>
<circle cx="340.4" cy="133" r=".42"/>
<circle cx="341" cy="136.4" r=".42"/>
<circle cx="341" cy="134.4" r=".42"/>
<circle cx="341.6" cy="133" r=".42"/>
<circle cx="342.9" cy="136.4" r=".42"/>
<circle cx="342.9" cy="134.4" r=".42"/>
<circle cx="45.8" cy="140.4" r=".42"/>
<circle cx="62.7" cy="145.3" r=".42"/>
<circle cx="66.5" cy="145.3" r=".42"/>
<circle cx="73.7" cy="145.3" r=".42"/>
<circle cx="107.4" cy="156.2" r=".42"/>
<circle cx="126.4" cy="144.6" r=".42"/>
<circle cx="134.3" cy="159.9" r=".42"/>
<circle cx="157.6" cy="150.1" r=".42"/>
<circle cx="161.6" cy="150.1" r=".42"/>
<circle cx="186.4" cy="150.1" r=".42"/>
<circle cx="187.6" cy="144.5" r=".42"/>
<circle cx="187.6" cy="151.6" r=".42"/>
<circle cx="187.6" cy="150" r=".42"/>
<circle cx="187.6" cy="141.7" r=".42"/>
<circle cx="208.3" cy="141.1" r=".42"/>
<circle cx="208.3" cy="147.1" r=".42"/>
<circle cx="208.3" cy="151.6" r=".42"/>
<circle cx="231.9" cy="156.2" r=".42"/>
<circle cx="231.9" cy="147.2" r=".42"/>
<circle cx="233.6" cy="141.2" r=".42"/>
<circle cx="239.4" cy="158.3" r=".42"/>
<circle cx="239.5" cy="159.2" r=".42"/>
<circle cx="241" cy="154.7" r=".42"/>
<circle cx="241.6" cy="158.3" r=".42"/>
<circle cx="241.6" cy="156.2" r=".42"/>
<circle cx="242.1" cy="154.7" r=".42"/>
<circle cx="243.5" cy="156.8" r=".42"/>
<circle cx="243.5" cy="158.3" r=".42"/>
<circle cx="247.5" cy="156.8" r=".42"/>
<circle cx="264" cy="141.2" r=".42"/>
<circle cx="276.1" cy="156.8" r=".42"/>
<circle cx="319.4" cy="141.2" r=".42"/>
<circle cx="320" cy="147.2" r=".42"/>
<circle cx="321" cy="156.8" r=".42"/>
<circle cx="66.5" cy="161.1" r=".42"/>
<circle cx="73.7" cy="161.1" r=".42"/>
<circle cx="128.3" cy="170.7" r=".42"/>
<circle cx="152.5" cy="170.1" r=".42"/>
<circle cx="184" cy="170.1" r=".42"/>
<circle cx="192.4" cy="160.5" r=".42"/>
<circle cx="197.4" cy="179.6" r=".42"/>
<circle cx="214.3" cy="166.5" r=".42"/>
<circle cx="231.9" cy="176.3" r=".42"/>
<circle cx="241" cy="178.5" r=".42"/>
<circle cx="242.1" cy="178.5" r=".42"/>
<circle cx="281" cy="166.1" r=".42"/>
<circle cx="281.1" cy="167.1" r=".42"/>
<circle cx="282.5" cy="162.7" r=".42"/>
<circle cx="283.1" cy="166.1" r=".42"/>
<circle cx="283.1" cy="164.1" r=".42"/>
<circle cx="283.8" cy="162.7" r=".42"/>
<circle cx="285.1" cy="166.1" r=".42"/>
<circle cx="285.1" cy="164" r=".42"/>
<circle cx="320.8" cy="164" r=".42"/>
<circle cx="342.8" cy="176.1" r=".42"/>
<circle cx="349.5" cy="176.2" r=".42"/>
<circle cx="349.5" cy="176.1" r=".42"/>
<circle cx="362.8" cy="176.2" r=".42"/>
<circle cx="372.5" cy="177.4" r=".42"/>
<circle cx="374.9" cy="174" r=".42"/>
<circle cx="390.7" cy="178.7" r=".42"/>
<circle cx="188.7" cy="183.8" r=".42"/>
<circle cx="207" cy="183.5" r=".42"/>
<circle cx="239.4" cy="182.1" r=".42"/>
<circle cx="239.5" cy="183" r=".42"/>
<circle cx="241.6" cy="182.1" r=".42"/>
<circle cx="243.5" cy="182.1" r=".42"/>
<circle cx="249.9" cy="180.5" r=".42"/>
<circle cx="249.9" cy="188.2" r=".42"/>
<circle cx="253.6" cy="188.2" r=".42"/>
<circle cx="268.1" cy="188" r=".42"/>
<circle cx="268.1" cy="199.6" r=".42"/>
<circle cx="268.3" cy="180.5" r=".42"/>
<circle cx="298" cy="188" r=".42"/>
<circle cx="300.9" cy="188" r=".42"/>
<circle cx="304" cy="188" r=".42"/>
<circle cx="307.7" cy="188" r=".42"/>
<circle cx="317.9" cy="188.3" r=".42"/>
<circle cx="326.5" cy="184.7" r=".42"/>
<circle cx="327.7" cy="184.7" r=".42"/>
<circle cx="349.5" cy="185.9" r=".42"/>
<circle cx="349.5" cy="181" r=".42"/>
<circle cx="374.9" cy="188.3" r=".42"/>
<circle cx="374.9" cy="193.2" r=".42"/>
<circle cx="374.9" cy="183.5" r=".42"/>
<circle cx="107.4" cy="213.6" r=".42"/>
<circle cx="135.7" cy="219.1" r=".42"/>
<circle cx="169.7" cy="216.6" r=".42"/>
<circle cx="169.8" cy="217.5" r=".42"/>
<circle cx="171.3" cy="213" r=".42"/>
<circle cx="171.9" cy="216.6" r=".42"/>
<circle cx="172.5" cy="213" r=".42"/>
<circle cx="173.8" cy="216.6" r=".42"/>
<circle cx="253.6" cy="200" r=".42"/>
<circle cx="260.5" cy="204.8" r=".42"/>
<circle cx="261.8" cy="212.1" r=".42"/>
<circle cx="276.4" cy="211.9" r=".42"/>
<circle cx="349.5" cy="201.7" r=".42"/>
<circle cx="349.5" cy="205.3" r=".42"/>
<circle cx="349.5" cy="208.9" r=".42"/>
<circle cx="24" cy="235" r=".42"/>
<circle cx="28.6" cy="235" r=".42"/>
<circle cx="31.4" cy="229" r=".42"/>
<circle cx="35.6" cy="235.1" r=".42"/>
<circle cx="70.2" cy="237.4" r=".42"/>
<circle cx="132.8" cy="226.2" r=".42"/>
<circle cx="132.8" cy="233.3" r=".42"/>
<circle cx="132.8" cy="228.5" r=".42"/>
<circle cx="132.8" cy="223.9" r=".42"/>
<circle cx="153.3" cy="231.3" r=".42"/>
<circle cx="153.3" cy="233.3" r=".42"/>
<circle cx="153.3" cy="224" r=".42"/>
<circle cx="158.5" cy="224" r=".42"/>
<circle cx="235.8" cy="231.3" r=".42"/>
<circle cx="236.4" cy="224" r=".42"/>
<circle cx="245.8" cy="220.4" r=".42"/>
<circle cx="288.5" cy="221.5" r=".42"/>
<circle cx="299.1" cy="232.4" r=".42"/>
<circle cx="299.1" cy="235.8" r=".42"/>
<circle cx="299.1" cy="229.2" r=".42"/>
<circle cx="310" cy="224.3" r=".42"/>
<circle cx="24" cy="244.7" r=".42"/>
<circle cx="24" cy="248.4" r=".42"/>
<circle cx="24" cy="253.2" r=".42"/>
<circle cx="28.6" cy="244.7" r=".42"/>
<circle cx="28.7" cy="253.2" r=".42"/>
<circle cx="35.5" cy="244.2" r=".42"/>
<circle cx="35.6" cy="252.6" r=".42"/>
<circle cx="37.9" cy="252.6" r=".42"/>
<circle cx="72.6" cy="254.3" r=".42"/>
<circle cx="72.6" cy="255.6" r=".42"/>
<circle cx="79.4" cy="250.7" r=".42"/>
<circle cx="79.4" cy="253.9" r=".42"/>
<circle cx="163" cy="247.1" r=".42"/>
<circle cx="163" cy="259.3" r=".42"/>
<circle cx="256" cy="243.7" r=".42"/>
<circle cx="28.7" cy="261.6" r=".42"/>
<circle cx="35.6" cy="261.1" r=".42"/>
</g>
<text font-size="9.8" x="125.4" y="21.1">K6 POWER SYSTEM ARCHITECTURE</text>
<g font-size="6">
<text x="207" y="43.8">V</text>
<text x="82.8" y="70.6">A</text>
<text x="147.1" y="80.3">A</text>
<text x="226.1" y="88.1">V</text>
</g>
<g font-size="4.5">
<text x="36.7" y="11.5">8</text>
<text x="85.8" y="11.5">7</text>
<text x="137.3" y="11.5">6</text>
<text x="188.7" y="11.5">5</text>
<text x="240.3" y="11.5">4</text>
<text x="291.8" y="11.5">3</text>
<text x="343.5" y="11.5">2</text>
<text x="392" y="11.5">1</text>
<text x="11.9" y="46.8">D</text>
<text x="417.7" y="45.7">D</text>
<text x="11.9" y="110.6">C</text>
<text x="417.7" y="110.3">C</text>
<text x="11.8" y="174.3">B</text>
<text x="417.6" y="174.2">B</text>
<text x="11.9" y="236.7">A</text>
<text x="417.7" y="237.1">A</text>
<text x="36.2" y="272.1">8</text>
<text x="85.8" y="272.1">7</text>
<text x="137.7" y="272.1">6</text>
<text x="188.7" y="272.1">5</text>
<text x="240.4" y="272.1">4</text>
<text x="292" y="272.1">3</text>
<text x="343.9" y="272.1">2</text>
<text x="392.2" y="272.1">1</text>
</g>
<text font-size="4.1" x="352.9" y="242.3">Power Block Diagram</text>
<g font-size="3.3">
<text x="159.8" y="28.9">Q7080</text>
<text x="159.3" y="36.9">Q7085</text>
<text x="213.1" y="43.5">Q5315</text>
<text x="150.7" y="69.5">R7050</text>
<text x="78.8" y="75.8">R7020</text>
</g>
<g font-size="3">
<text x="232.7" y="61.7">CPUVTT</text>
<text x="24.4" y="69.4">ADAPTER</text>
<text x="29" y="66.3">AC</text>
<text x="357.1" y="67.6">MCP89</text>
<text x="28.8" y="72.7">IN</text>
<text x="94.7" y="76.2">PBUS SUPPLY/</text>
<text x="94.6" y="79.7">BATTERY CHARGER</text>
<text x="101.4" y="85.4">ISL6259</text>
<text x="104.5" y="88.8">U7000</text>
<text x="182.6" y="90.7">CPU VCORE</text>
<text x="360.8" y="110.3">CPU</text>
<text x="134.3" y="114.9">PPBUS_G3H</text>
<text x="29.1" y="126.9">MCP89</text>
<text x="115.9" y="133.9">SMC</text>
<text x="359.5" y="171.6">SMC</text>
<text x="139" y="222.8">1.5V</text>
<text x="139.1" y="229.2">0.75V</text>
<text x="362.2" y="248.4">Apple Inc.</text>
<text x="393.7" y="247.1">051-8563</text>
<text x="398.1" y="252">A.13.0</text>
<text x="412.7" y="247.1">D</text>
<text x="396.2" y="261.6">3 OF 109</text>
<text x="397.2" y="266.6">3 OF 80</text>
</g>
<g font-size="2.6">
<text x="215.3" y="31">02</text>
<text x="280.2" y="34.4">03</text>
<text x="308.1" y="34.4">04</text>
<text x="80.4" y="51.1">01</text>
<text x="230.5" y="51">02</text>
<text x="379.5" y="75.1">31</text>
<text x="142.8" y="88.2">01</text>
<text x="31.2" y="95.6">J6950</text>
<text x="173" y="92.1">02</text>
<text x="276.5" y="92.7">26</text>
<text x="338.8" y="90.3">29</text>
<text x="379.2" y="92.8">30</text>
<text x="17.9" y="106.5">(9 TO 12.6V)</text>
<text x="173.1" y="105.4">25</text>
<text x="243.8" y="102.7">28</text>
<text x="90.8" y="113.1">CHGR_BGATE</text>
<text x="378.4" y="125.3">32</text>
<text x="48.1" y="127.1">11</text>
<text x="84.6" y="128.3">P3V3S3_EN</text>
<text x="192.4" y="133">02</text>
<text x="47.8" y="138">15</text>
<text x="135" y="140.8">04</text>
<text x="164.6" y="140.4">P5VS3_EN_L</text>
<text x="322.7" y="141.6">17</text>
<text x="84.6" y="144">DDRREG_EN</text>
<text x="176.6" y="145.6">05</text>
<text x="322.8" y="148.2">07</text>
<text x="135.3" y="155.6">02</text>
<text x="155.5" y="154.1">U7840</text>
<text x="82.1" y="159.9">P5VS3_EN_L</text>
<text x="323.1" y="157.6">13</text>
<text x="135.5" y="165.9">LP8545</text>
<text x="136.7" y="168.3">U9701</text>
<text x="333.8" y="172.2">24</text>
<text x="395.6" y="171.8">10</text>
<text x="292.3" y="177.8">18</text>
<text x="392.2" y="179.3">25</text>
<text x="326.2" y="181">09</text>
<text x="78.1" y="187.6">16</text>
<text x="333.8" y="189.7">05</text>
<text x="212.1" y="215.1">21</text>
<text x="137.2" y="216.7">02</text>
<text x="110.1" y="227.7">=DDTVTT_EN</text>
<text x="159.2" y="227.5">14</text>
<text x="213.1" y="239.4">20</text>
<text x="137.9" y="245.9">MCPCORES0_EN</text>
<text x="156.7" y="263.1">02</text>
</g>
<g font-size="2.5">
<text x="91.8" y="24.1">PP18V5_DCIN_CONN</text>
<text x="181.4" y="33.3">PPDCIN_G3H_OR_PBUS</text>
<text x="228.8" y="35.2">3.425V G3HOT</text>
<text x="255" y="35.5">PP3V42_G3H_REG</text>
<text x="200" y="37.5">PBUS_VSENSE</text>
<text x="233.9" y="37.3">LT3470</text>
<text x="234.9" y="40.8">U6990</text>
<text x="292.7" y="41.4">U5010</text>
<text x="136.5" y="46.3">PPVBAT_G3H_CHGR_REG</text>
<text x="167.2" y="43.5">8A FUSE</text>
<text x="189.7" y="46.6">PPBUS_G3H</text>
<text x="223.2" y="46.8">PBUS_G3H_VSENSE</text>
<text x="168.1" y="51.9">F7040</text>
<text x="104.6" y="58.2">CHGR_EN</text>
<text x="206.8" y="59.8">(S0)</text>
<text x="206.8" y="57.7">CPUVTTS0_EN</text>
<text x="249.9" y="56.9">PP1V05_S0</text>
<text x="60.3" y="64.8">6A FUSE</text>
<text x="61.5" y="61.7">F6905</text>
<text x="104.4" y="60.6">(S5)</text>
<text x="249.6" y="61.5">(8A MAX CURRENT)</text>
<text x="40.3" y="66.8">DCIN(16.5V)</text>
<text x="231.7" y="68.9">TPS51117</text>
<text x="234.3" y="70.9">U7600</text>
<text x="67.9" y="77.7">SMC_DCIN_ISENSE</text>
<text x="150.4" y="72.8">SMC_BATT_ISENSE</text>
<text x="240.6" y="82.5">CPUVTTS0_PGOOD</text>
<text x="376.3" y="78.9">LPC_RESET_L</text>
<text x="232.7" y="87.2">SMC_CPU_VSENSE</text>
<text x="329.8" y="85.9">MCP_PS_PWRGD</text>
<text x="376.3" y="88.6">CPU_PWRGD</text>
<text x="217" y="95.7">SMC_CPU_ISENSE</text>
<text x="240.4" y="91.5">PPVCORE_S0_CPU</text>
<text x="245.4" y="95.1">(44A MAX CURRENT)</text>
<text x="332.1" y="95.7">U2850</text>
<text x="161.5" y="100.4">IMVP_VR_ON_R</text>
<text x="186.3" y="97.1">ISL9504B</text>
<text x="358.4" y="99.3">U1400</text>
<text x="22.7" y="102.8">3S2P</text>
<text x="53.5" y="105.2">PPVBAT_G3H_CONN</text>
<text x="84.6" y="102.7">Q7055</text>
<text x="207.8" y="104.9">VR_PWRGOOD_DELAY</text>
<text x="188.2" y="108.4">U7100</text>
<text x="301" y="119">U6200</text>
<text x="359.7" y="123.6">U1000</text>
<text x="337.3" y="130.7">Q7940</text>
<text x="346.5" y="133.3">PP5V_S0_FET</text>
<text x="114.5" y="141.4">U4900</text>
<text x="195.7" y="141.1">5V</text>
<text x="209.5" y="140.6">PP5V_S3_REG</text>
<text x="341.1" y="141.9">P5VS0_EN</text>
<text x="127.7" y="146.7">(S5)</text>
<text x="195.2" y="149.9">3.3V</text>
<text x="209.5" y="146.2">PP3V3_S5_REG</text>
<text x="191.8" y="153.8">TPS51125</text>
<text x="237.9" y="152.4">Q7910</text>
<text x="297.3" y="155.4">PP3V3_S3_FET</text>
<text x="194.3" y="156.9">U7201</text>
<text x="279.5" y="160.3">Q3450</text>
<text x="224.6" y="163.7">P3V3S3_EN</text>
<text x="296.3" y="163.4">P3V3_S3_WLAN</text>
<text x="375.7" y="173.4">PM_RSMRST_L</text>
<text x="237.9" y="176.2">Q7930</text>
<text x="270.7" y="179.5">PP3V3_S0_FET</text>
<text x="49" y="182.5">Q7890</text>
<text x="208.3" y="182.7">PP0V9_S5_REG</text>
<text x="191.6" y="187.8">ISL8009B</text>
<text x="194" y="190.3">U7750</text>
<text x="224" y="187.5">P3V3S0_EN</text>
<text x="378.1" y="187.7">PM_PWRBTN_L</text>
<text x="378.1" y="192.6">SMC_RESET_L</text>
<text x="60.5" y="202.3">Q7890,Q7891</text>
<text x="305.3" y="203.7">MCPCORES0_PGOOD</text>
<text x="73.7" y="205.3">PM_SLP_S3_L</text>
<text x="73.8" y="209.6">SMC_ADAPTER_EN</text>
<text x="302.9" y="207.1">CPUVTTS0_PGOOD</text>
<text x="168.2" y="210.8">Q7930</text>
<text x="295.7" y="214">S0PGOOD_RST_L</text>
<text x="358.6" y="213.6">U4900</text>
<text x="110.3" y="223.1">=DDRREG_EN</text>
<text x="133.7" y="224.5">S5</text>
<text x="170.5" y="222.6">MCPDDROUT</text>
<text x="193" y="225.9">(12A MAX CURRENT)</text>
<text x="196" y="223.5">PP1V5_S3_REG</text>
<text x="307.1" y="226.2">RST*</text>
<text x="50.7" y="228">PM_SLP_S3_L</text>
<text x="133.7" y="229">S3</text>
<text x="193" y="233.2">(1A MAX CURRENT)</text>
<text x="195.8" y="230.9">PP0V75_S0_REG</text>
<text x="38.9" y="234.6">P1V8S0_EN</text>
<text x="72.8" y="237.1">PBUSVSENSE_EN</text>
<text x="77.6" y="239.1">(S0)</text>
<text x="136.2" y="235.5">TPS51116</text>
<text x="140" y="237.4">U7300</text>
<text x="305.1" y="237">ISL88042</text>
<text x="38.9" y="243.1">P1V5S0_EN</text>
<text x="72.8" y="245">P5VS0_EN</text>
<text x="165.1" y="243.5">MCP_CORE</text>
<text x="218.8" y="241.7">R7525 PPMCPCORE_S0_REG</text>
<text x="306.7" y="240.5">U7870</text>
<text x="38.9" y="251.6">CPUVTTS0_EN</text>
<text x="77.6" y="248.1">(S0)</text>
<text x="183.3" y="246.5">(25A MAX CURRENT)</text>
<text x="39.3" y="255.5">DDRVTT_EN</text>
<text x="80.9" y="253.1">P3V3S0_EN</text>
<text x="38.9" y="260.1">MCPCORES0_EN</text>
<text x="168.5" y="263.6">U7500</text>
</g>
<g font-size="2.1">
<text x="233.7" y="65.3">(1.05V)</text>
<text x="351.3" y="87.1">PWRGD</text>
<text x="101.6" y="105.3">PPVBAT_G3H_CHGR_R</text>
<text x="194.9" y="142.9">(RT)</text>
<text x="31.2" y="145.3">U1400</text>
<text x="169.4" y="149">P3V3S5_EN_L</text>
<text x="112.4" y="169.5">BKLT_EN</text>
<text x="129.5" y="170.7">ENA</text>
<text x="146.4" y="170.7">VOUT</text>
<text x="154.9" y="168.3">PPVOUT_SW_LCDBKLT</text>
<text x="35" y="184.3">AP_PWR_EN</text>
<text x="258.1" y="186.1">1.8V</text>
<text x="269" y="187.4">PP1V8_S0_REG</text>
<text x="258.1" y="197.9">1.5V</text>
<text x="311.7" y="197">P1V5S0_PGOOD</text>
<text x="269.1" y="198.9">PP1V5_S0_REG</text>
<text x="311.3" y="199.8">P5V3V3_PGOOD</text>
<text x="176.7" y="214.1">PP1V5R1V35_SW_MCP</text>
<text x="266.4" y="210">1.05V</text>
<text x="301.6" y="210.8">MCPPLLDO_PGOOD</text>
<text x="250.4" y="218.4">1.2V</text>
<text x="264" y="220.4">PP1V2_ENET_REG</text>
<text x="279.4" y="216.7">PP1V05_S0_MCP_PLL_REG</text>
<text x="184" y="242.3">PPMCPCORE_S0_R</text>
<text x="343.4" y="254.4">NOTICE OF PROPRIETARY PROPERTY:</text>
</g>
<g font-size="2">
<text x="208.3" y="149">(5.5A MAX CURRENT)</text>
<text x="342.8" y="237.4">SYNC_MASTER=K69_MLB</text>
<text x="388.7" y="237.4">SYNC_DATE=08/19/2009</text>
</g>
<g font-size="1.9">
<text x="228.6" y="33">ENABLE</text>
<text x="291.7" y="34.7">SMC PWRGD</text>
<text x="291.1" y="37.5">RN5VD30A-F</text>
<text x="229.1" y="58.4">EN_PSV</text>
<text x="235.5" y="54.9">VIN</text>
<text x="242.1" y="58.5">VOUT</text>
<text x="94.5" y="64.7">ENABLES</text>
<text x="94" y="69.8">VIN</text>
<text x="119.8" y="71.1">VOUT</text>
<text x="365.2" y="71.1">PWRBTN*</text>
<text x="234.2" y="76">PGOOD</text>
<text x="365" y="83.5">RSMRST*</text>
<text x="365.2" y="79.5">PLTRST*</text>
<text x="353.5" y="89.9">CPUPWRGD(GPIO49)</text>
<text x="182.8" y="94.9">VIN</text>
<text x="197.2" y="93.7">VOUT</text>
<text x="182.5" y="101.9">VR_ON</text>
<text x="195.4" y="105.3">PGOOD</text>
<text x="298.8" y="114.7">4.5V AUDIO</text>
<text x="300.7" y="116.7">MAX8840</text>
<text x="316.8" y="118.9">PP4V5_AUDIO_ANALOG</text>
<text x="365.3" y="114.2">PWRGOOD</text>
<text x="366.7" y="120.2">RESET*</text>
<text x="30.5" y="130.2">PM_SLP_S4_L</text>
<text x="30.6" y="140">PM_SLP_S3_L</text>
<text x="127.5" y="144">SMC_PM_G2_EN</text>
<text x="189.5" y="139.1">VIN</text>
<text x="209.5" y="143">(13A MAX CURRENT)</text>
<text x="67.1" y="146.8">DELAY</text>
<text x="67.1" y="145">RC</text>
<text x="122.3" y="145.1">P60</text>
<text x="67.1" y="160.7">RC</text>
<text x="189.1" y="160.2">PGOOD1,2</text>
<text x="67.1" y="162.6">DELAY</text>
<text x="283.5" y="171.2">P3V3ENET_EN_L</text>
<text x="355.5" y="173.9">RSMRST_OUT(P15)</text>
<text x="322.6" y="175.8">ALL_SYS_PWRGD</text>
<text x="355.6" y="179">IMVP_VR_ON(P16)</text>
<text x="375.4" y="177.4">IMVP_VR_ON_R</text>
<text x="195.7" y="181.8">VIN</text>
<text x="331.4" y="180.6">RSMRST_PWRGD</text>
<text x="332.7" y="185">SMC_ONOFF_L</text>
<text x="350.4" y="181.4">RSMRST_IN(P13)</text>
<text x="364.1" y="183.8">PLT_RST*</text>
<text x="60.4" y="186.4">PM_WLAN_EN_L</text>
<text x="350.4" y="186.3">PWR_BUTTON(P90)</text>
<text x="359.2" y="188.7">P17(BTN_OUT)</text>
<text x="369.4" y="193.6">RST*</text>
<text x="335.3" y="200.9">SLP_S5_L</text>
<text x="350.4" y="202.1">SLP_S5_L(P95)</text>
<text x="335.3" y="204.6">SLP_S4_L</text>
<text x="335.3" y="208.2">SLP_S3_L</text>
<text x="350.4" y="205.8">SLP_S4_L(P94)</text>
<text x="350.4" y="209.4">SLP_S3_L(P93)</text>
<text x="134.5" y="220.8">VIN</text>
<text x="281.9" y="229">PP3V3_S0</text>
<text x="281.9" y="232.2">PP1V5_S0</text>
<text x="299.9" y="232.9">V2</text>
<text x="300" y="229.5">V1</text>
<text x="281.9" y="235.4">PP1V05_S0</text>
<text x="299.9" y="236.2">V3</text>
<text x="164" y="259.5">VIN</text>
<text x="168.1" y="261.3">ISL9563A</text>
</g>
<g font-size="1.7">
<text x="244.6" y="38.6">VOUT</text>
<text x="379" y="67.8">06-1</text>
<text x="68.3" y="127">11-1</text>
<text x="122.2" y="136.8">P16</text>
<text x="68.2" y="140.6">11-3</text>
<text x="188.8" y="141.7">EN1</text>
<text x="188.8" y="150.1">EN2</text>
<text x="68.3" y="156.5">11-2</text>
<text x="133.1" y="162.2">VIN</text>
<text x="194.6" y="165.8">P5V3V3_PGOOD</text>
<text x="189.6" y="183.8">EN</text>
<text x="256.5" y="188.3">TPS62202</text>
<text x="258.4" y="190.6">U7760</text>
<text x="257" y="200.1">ISL8009B</text>
<text x="258.4" y="202.4">U7710</text>
<text x="97.9" y="210.1">04-1</text>
<text x="266.1" y="212.2">TPS7470</text>
<text x="266.7" y="214.5">U7740</text>
<text x="247.9" y="220.6">ST1S12G12R</text>
<text x="250.7" y="222.9">U7720</text>
<text x="30.1" y="237.4">DELAY</text>
<text x="31.2" y="235">RC</text>
<text x="58.6" y="235.6">16-3</text>
<text x="96.4" y="235.1">16-1</text>
<text x="30.1" y="245.9">DELAY</text>
<text x="31.2" y="243.5">RC</text>
<text x="58.9" y="245.1">16-4</text>
<text x="96.4" y="243.5">16-1</text>
<text x="31.2" y="252">RC</text>
<text x="96.8" y="252">16-2</text>
<text x="163.4" y="247.1">EN</text>
<text x="30.1" y="254.4">DELAY</text>
<text x="59.3" y="253.1">16-6</text>
<text x="73.4" y="254.4">DELAY</text>
<text x="74.8" y="252.3">RC</text>
<text x="30.1" y="262.9">DELAY</text>
<text x="31.2" y="260.5">RC</text>
<text x="59.4" y="261.1">16-5</text>
</g>
<g font-size="1.5">
<text x="363.6" y="95.5">CPU_RESET#</text>
<text x="381.8" y="95.2" transform="rotate(90 381.8 95.2)">FSB_CPURST_L</text>
<text x="296.6" y="117">VIN</text>
<text x="296.5" y="120.7">EN</text>
<text x="310" y="120.4">VOUT</text>
<text x="201.9" y="141.4">VOUT1</text>
<text x="201.9" y="147.6">VOUT2</text>
<text x="202.4" y="160.2">VREG3</text>
<text x="350.2" y="176.6">PWRGD(P12)</text>
<text x="363.1" y="176.6">99ms DLY</text>
<text x="201.6" y="184">VOUT</text>
<text x="147.7" y="224.5">VOUT1</text>
<text x="147.7" y="230.4">VOUT2</text>
<text x="176.1" y="245">VOUT</text>
</g>
<g font-size="1.4">
<text x="342.8" y="239.2">PAGE TITLE</text>
<text x="391.9" y="244.7">DRAWING NUMBER</text>
<text x="411.9" y="244.7">SIZE</text>
<text x="391.9" y="249.5">REVISION</text>
<text x="343.4" y="256.8">THE INFORMATION CONTAINED HEREIN IS THE</text>
<text x="391.9" y="254.4">BRANCH</text>
<text x="343.4" y="259.3">THE POSESSOR AGREES TO THE FOLLOWING:</text>
<text x="343.4" y="258">PROPRIETARY PROPERTY OF APPLE COMPUTER, INC.</text>
<text x="343.8" y="262.9">II NOT TO REPRODUCE OR COPY IT</text>
<text x="344.8" y="261.1">I TO MAINTAIN THIS DOCUMENT IN CONFIDENCE</text>
<text x="391.9" y="259.3">PAGE</text>
<text x="342.8" y="264.7">III NOT TO REVEAL OR PUBLISH IT IN WHOLE OR PART</text>
<text x="343.8" y="266.6">IV ALL RIGHTS RESERVED</text>
<text x="391.9" y="264.1">SHEET</text>
</g>
<text font-size="1" x="358.1" y="250.7">R</text>
</svg>
